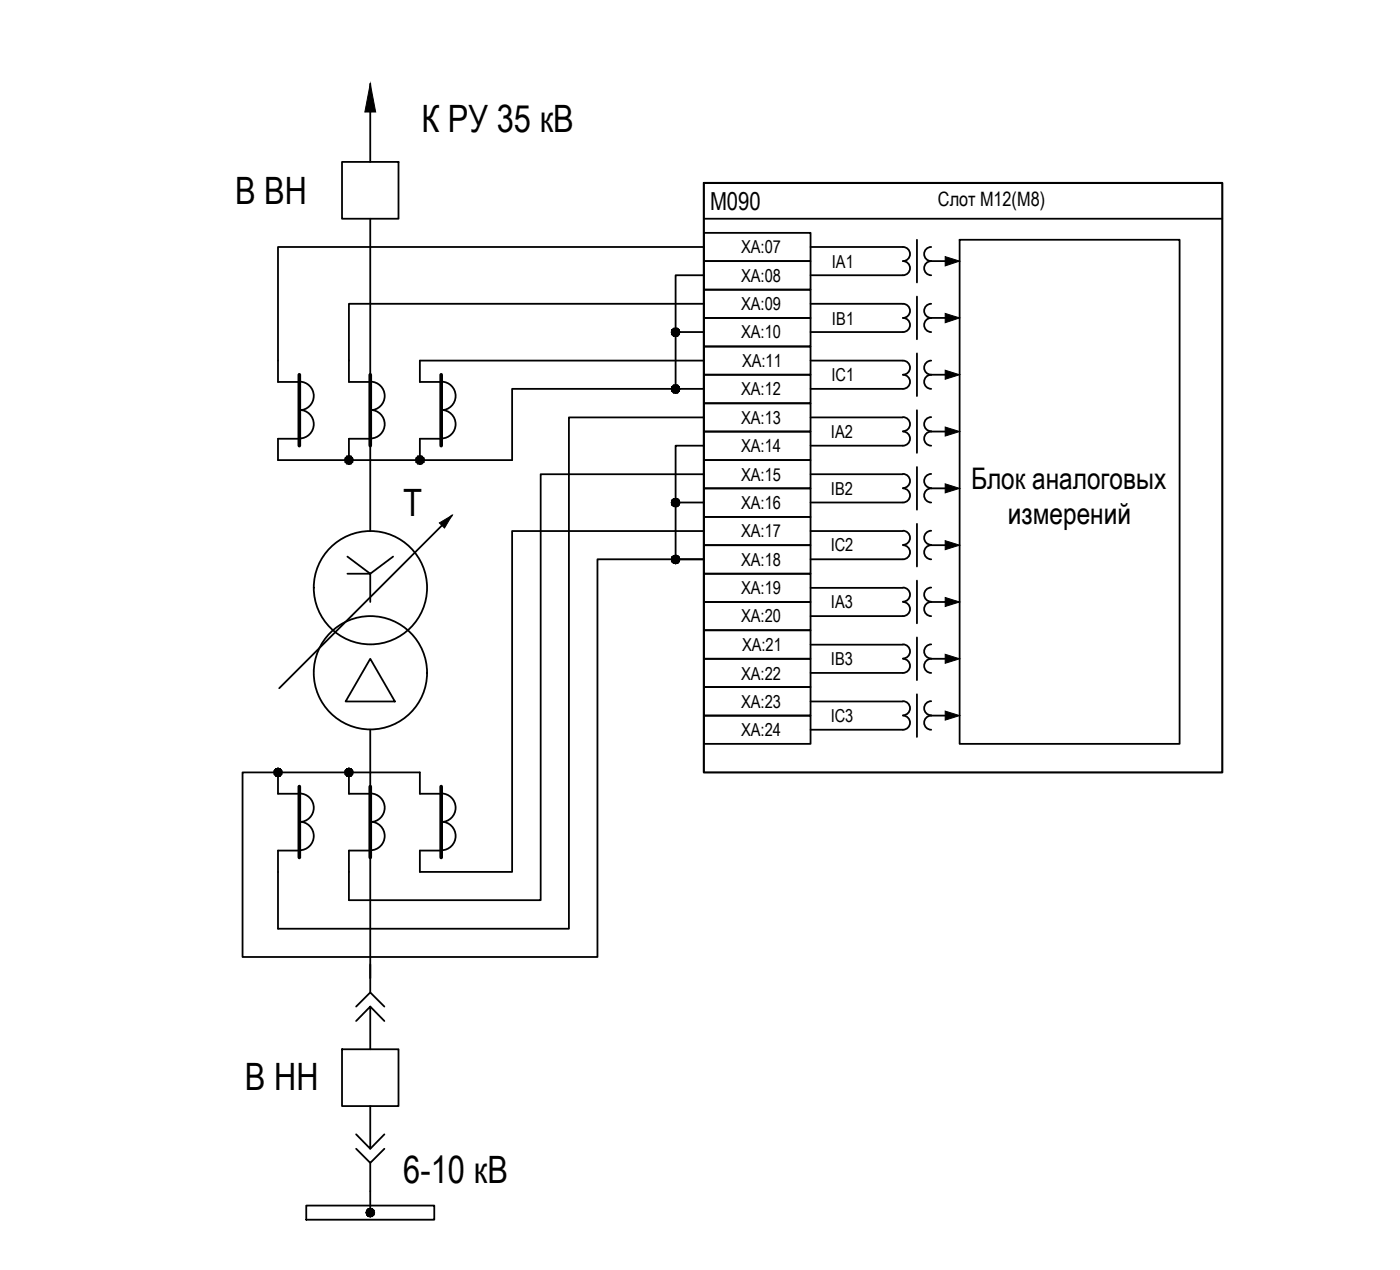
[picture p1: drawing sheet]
<svg xmlns="http://www.w3.org/2000/svg" width="197mm" height="179mm" viewBox="0 0 197 179" stroke-linecap="round" stroke-linejoin="round" font-family="sans-serif">
<!-- layer: 0 -->
<g fill="#000" stroke="#000" stroke-width=".14">
<path d="M133.1 36.1l2.1 .7-2.1 .7zM133.1 44.1l2.1 .7-2.1 .7zM133.1 52.1l2.1 .7-2.1 .6zM61.9 73.6l1.8-1-1.1 1.8zM133.1 60.1l2.1 .7-2.1 .6zM133.1 68.1l2.1 .7-2.1 .6zM133.1 76.1l2.1 .7-2.1 .6zM133.1 84.1l2.1 .7-2.1 .6zM133.1 92.1l2.1 .7-2.1 .6zM133.1 100.1l2.1 .7-2.1 .6z"/>
<path d="M94.6 46.8v.3l.6-.3zM94.6 47.1l.6-.3-.3 .5zM95.2 46.8l-.3 .5 .3 .1z"/>
<path d="M94.6 46.8v.3l.6-.3zM94.6 47.1l.6-.3-.3 .5zM95.2 46.8l-.3 .5 .3 .1z"/>
<path d="M94.6 54.8v.3l.6-.3zM94.6 55.1l.6-.3-.3 .5zM95.2 54.8l-.3 .5 .3 .1z"/>
<path d="M94.6 54.8v.3l.6-.3zM94.6 55.1l.6-.3-.3 .5zM95.2 54.8l-.3 .5 .3 .1z"/>
<path d="M94.9 46.3l.3 .5v-.6zM94.9 46.3l.3 .5-.6-.3zM94.6 46.5v.3h.6z"/>
<path d="M95.2 46.8v.6l.3-.1zM95.2 46.8l.5 .3-.2 .2zM95.2 46.8l.5 .3 .1-.3z"/>
<path d="M95.2 46.8v.6l.3-.1zM95.2 46.8l.5 .3-.2 .2zM95.2 46.8l.5 .3 .1-.3z"/>
<path d="M94.9 46.3l.3 .5v-.6zM94.6 46.5l.3-.2 .3 .5zM94.6 46.5v.3h.6z"/>
<path d="M94.9 54.3l.3 .5v-.6zM94.9 54.3l.3 .5-.6-.3zM94.6 54.5v.3h.6z"/>
<path d="M95.2 54.8v.6l.3-.1zM95.2 54.8l.5 .3-.2 .2zM95.2 54.8l.5 .3 .1-.3z"/>
<path d="M95.2 54.8v.6l.3-.1zM95.2 54.8l.5 .3-.2 .2zM95.2 54.8l.5 .3 .1-.3z"/>
<path d="M94.9 54.3l.3 .5v-.6zM94.6 54.5l.3-.2 .3 .5zM94.6 54.5v.3h.6z"/>
<path d="M95.2 46.8h.6l-.1-.3zM95.5 46.3l.2 .2-.5 .3zM95.2 46.2v.6l.3-.5z"/>
<path d="M95.2 46.8h.6l-.1-.3zM95.5 46.3l.2 .2-.5 .3zM95.2 46.2v.6l.3-.5z"/>
<path d="M95.2 54.8h.6l-.1-.3zM95.5 54.3l.2 .2-.5 .3zM95.2 54.2v.6l.3-.5z"/>
<path d="M95.2 54.8h.6l-.1-.3zM95.5 54.3l.2 .2-.5 .3zM95.2 54.2v.6l.3-.5z"/>
<path d="M48.6 64.8v.3l.5-.3zM48.6 65.1l.5-.3-.2 .5zM49.1 64.8l-.2 .5 .2 .1z"/>
<path d="M48.6 64.8v.3l.5-.3zM48.6 65.1l.5-.3-.2 .5zM49.1 64.8l-.2 .5 .2 .1z"/>
<path d="M48.9 64.3l.2 .5v-.6zM48.9 64.3l.2 .5-.5-.3zM48.6 64.5v.3h.5z"/>
<path d="M49.1 64.8v.6l.3-.1zM49.1 64.8l.6 .3-.3 .2zM49.1 64.8l.6 .3v-.3z"/>
<path d="M49.1 64.8v.6l.3-.1zM49.1 64.8l.6 .3-.3 .2zM49.1 64.8l.6 .3v-.3z"/>
<path d="M48.9 64.2l.2 .6v-.6zM48.9 64.2l.2 .6-.5-.3zM48.6 64.5v.3h.5z"/>
<path d="M49.1 64.8h.6v-.3zM49.4 64.3l.3 .2-.6 .3zM49.1 64.2v.6l.3-.5z"/>
<path d="M49.1 64.8h.6v-.3zM49.4 64.2l.3 .3-.6 .3zM49.1 64.2v.6l.3-.6z"/>
<path d="M58.5 64.8l.1 .3 .5-.3zM58.6 65.1l.5-.3-.3 .5zM59.1 64.8l-.3 .5 .3 .1z"/>
<path d="M58.5 64.8l.1 .3 .5-.3zM58.6 65.1l.5-.3-.3 .5zM59.1 64.8l-.3 .5 .3 .1z"/>
<path d="M58.8 64.3l.3 .5v-.6zM58.6 64.5l.2-.2 .3 .5zM58.6 64.5l-.1 .3h.6z"/>
<path d="M59.1 64.8v.6l.3-.1zM59.1 64.8l.6 .3-.3 .2zM59.1 64.8l.6 .3 .1-.3z"/>
<path d="M59.1 64.8v.6l.3-.1zM59.1 64.8l.6 .3-.3 .2zM59.1 64.8l.6 .3 .1-.3z"/>
<path d="M58.8 64.2l.3 .6v-.6zM58.8 64.2l.3 .6-.5-.3zM58.6 64.5l-.1 .3h.6z"/>
<path d="M59.1 64.8h.7l-.1-.3zM59.4 64.3l.3 .2-.6 .3zM59.1 64.2v.6l.3-.5z"/>
<path d="M59.1 64.8h.7l-.1-.3zM59.4 64.2l.3 .3-.6 .3zM59.1 64.2v.6l.3-.6z"/>
<path d="M94.6 70.8v.3l.6-.3zM94.6 71.1l.6-.3-.3 .5zM95.2 70.8l-.3 .5 .3 .1z"/>
<path d="M94.6 70.8v.3l.6-.3zM94.6 71.1l.6-.3-.3 .5zM95.2 70.8l-.3 .5 .3 .1z"/>
<path d="M94.6 78.8v.3l.6-.3zM94.6 79.1l.6-.3-.3 .5zM95.2 78.8l-.3 .5 .3 .1z"/>
<path d="M94.6 78.8v.3l.6-.3zM94.6 79.1l.6-.3-.3 .5zM95.2 78.8l-.3 .5 .3 .1z"/>
<path d="M94.9 70.3l.3 .5v-.6zM94.6 70.5l.3-.2 .3 .5zM94.6 70.5v.3h.6z"/>
<path d="M95.2 70.8v.6l.3-.1zM95.2 70.8l.5 .3-.2 .2zM95.2 70.8l.5 .3 .1-.3z"/>
<path d="M95.2 70.8v.6l.3-.1zM95.2 70.8l.5 .3-.2 .2zM95.2 70.8l.5 .3 .1-.3z"/>
<path d="M94.9 70.3l.3 .5v-.6zM94.6 70.5l.3-.2 .3 .5zM94.6 70.5v.3h.6z"/>
<path d="M94.9 78.3l.3 .5v-.6zM94.6 78.5l.3-.2 .3 .5zM94.6 78.5v.3h.6z"/>
<path d="M95.2 78.8v.6l.3-.1zM95.2 78.8l.5 .3-.2 .2zM95.2 78.8l.5 .3 .1-.3z"/>
<path d="M95.2 78.8v.6l.3-.1zM95.2 78.8l.5 .3-.2 .2zM95.2 78.8l.5 .3 .1-.3z"/>
<path d="M94.9 78.3l.3 .5v-.6zM94.6 78.5l.3-.2 .3 .5zM94.6 78.5v.3h.6z"/>
<path d="M95.2 70.8h.6l-.1-.3zM95.5 70.3l.2 .2-.5 .3zM95.2 70.2v.6l.3-.5z"/>
<path d="M95.2 70.8h.6l-.1-.3zM95.5 70.3l.2 .2-.5 .3zM95.2 70.2v.6l.3-.5z"/>
<path d="M95.2 78.8h.6l-.1-.3zM95.5 78.3l.2 .2-.5 .3zM95.2 78.2v.6l.3-.5z"/>
<path d="M95.2 78.8h.6l-.1-.3zM95.5 78.3l.2 .2-.5 .3zM95.2 78.2v.6l.3-.5z"/>
<path d="M38.6 108.8l.1 .3 .5-.3zM38.7 109.1l.5-.3-.3 .5zM39.2 108.8l-.3 .5 .3 .1z"/>
<path d="M38.6 108.8l.1 .3 .5-.3zM38.7 109.1l.5-.3-.3 .5zM39.2 108.8l-.3 .5 .3 .1z"/>
<path d="M38.9 108.3l.3 .5v-.6zM38.9 108.3l.3 .5-.5-.3zM38.7 108.5l-.1 .3h.6z"/>
<path d="M39.2 108.8v.6l.3-.1zM39.2 108.8l.5 .3-.2 .2zM39.2 108.8l.5 .3 .1-.3z"/>
<path d="M39.2 108.8v.6l.3-.1zM39.2 108.8l.5 .3-.2 .2zM39.2 108.8l.5 .3 .1-.3z"/>
<path d="M38.9 108.3l.3 .5v-.6zM38.9 108.3l.3 .5-.5-.3zM38.7 108.5l-.1 .3h.6z"/>
<path d="M39.2 108.8h.6l-.1-.3zM39.5 108.3l.2 .2-.5 .3zM39.2 108.2v.6l.3-.5z"/>
<path d="M39.2 108.8h.6l-.1-.3zM39.5 108.3l.2 .2-.5 .3zM39.2 108.2v.6l.3-.5z"/>
<path d="M48.6 108.8v.3l.5-.3zM48.6 109.1l.5-.3-.2 .5zM49.1 108.8l-.2 .5 .2 .1z"/>
<path d="M48.6 108.8v.3l.5-.3zM48.6 109.1l.5-.3-.2 .5zM49.1 108.8l-.2 .5 .2 .1z"/>
<path d="M48.9 108.3l.2 .5v-.6zM48.9 108.3l.2 .5-.5-.3zM48.6 108.5v.3h.5z"/>
<path d="M49.1 108.8v.6l.3-.1zM49.1 108.8l.6 .3-.3 .2zM49.1 108.8l.6 .3v-.3z"/>
<path d="M49.1 108.8v.6l.3-.1zM49.1 108.8l.6 .3-.3 .2zM49.1 108.8l.6 .3v-.3z"/>
<path d="M48.9 108.3l.2 .5v-.6zM48.9 108.3l.2 .5-.5-.3zM48.6 108.5v.3h.5z"/>
<path d="M49.1 108.8h.6v-.3zM49.4 108.3l.3 .2-.6 .3zM49.1 108.2v.6l.3-.5z"/>
<path d="M49.1 108.8h.6v-.3zM49.4 108.3l.3 .2-.6 .3zM49.1 108.2v.6l.3-.5z"/>
<path d="M51.6 170.8v.3l.6-.3zM51.6 171.1l.6-.3-.3 .5zM52.2 170.8l-.3 .5 .3 .1z"/>
<path d="M51.6 170.8v.3l.6-.3zM51.6 171.1l.6-.3-.3 .5zM52.2 170.8l-.3 .5 .3 .1z"/>
<path d="M51.9 170.3l.3 .5v-.6zM51.6 170.5l.3-.2 .3 .5zM51.6 170.5v.3h.6z"/>
<path d="M52.2 170.8v.6l.3-.1zM52.2 170.8l.5 .3-.2 .2zM52.2 170.8l.5 .3v-.3z"/>
<path d="M52.2 170.8v.6l.3-.1zM52.2 170.8l.5 .3-.2 .2zM52.2 170.8l.5 .3v-.3z"/>
<path d="M51.9 170.3l.3 .5v-.6zM51.6 170.5l.3-.2 .3 .5zM51.6 170.5v.3h.6z"/>
<path d="M52.2 170.8h.5v-.3zM52.5 170.3l.2 .2-.5 .3zM52.2 170.2v.6l.3-.5z"/>
<path d="M52.2 170.8h.5v-.3zM52.5 170.3l.2 .2-.5 .3zM52.2 170.2v.6l.3-.5z"/>
</g>
<path d="M48.2 22.8h7.9v8h-7.9zM52.2 135.8v4M48.2 147.8h7.9v8h-7.9zM50.2 143.8l2-2v6M50.2 141.8l2-2 1.9 2M52.2 155.8v6l-2-2M52.2 141.8l1.9 2M54.1 159.8l-1.9 2M43.1 169.8h18.1v2h-18.1zM50.2 161.8l2 2 1.9-2M52.2 163.8v4" fill="none" stroke="#000" stroke-width=".25"/>
<!-- layer: 0 -->
<g fill="none" stroke="#000" stroke-width=".25">
<path d="M52.2 11.8v11M52.2 30.8v44M99.1 34.8h-59.9v19h3M99.1 38.8h-3.9v16h3.9M99.1 36.8h15.1v4h-15.1zM99.1 32.8h15.1v4h-15.1zM99.1 30.8h73.1M114.2 34.8h13M114.2 38.8h13M127.2 34.8a.99 .99 0 0 1 1 1 .99 .99 0 0 1-1 1 .99 .99 0 0 1 1 1 .99 .99 0 0 1-1 1M129.2 33.8v6M131.1 36.8h3.1"/>
<path d="M131.2 34.8a.99 .99 0 0 0-1 1 .99 .99 0 0 0 1 1 .99 .99 0 0 0-1 1 .99 .99 0 0 0 1 1M135.2 33.8h31v71h-31zM42.2 57.7a2.01 2.01 0 0 1 2 2 2.01 2.01 0 0 1-2 2.1M42.2 53.7a2.01 2.01 0 0 1 2 2.1 2.01 2.01 0 0 1-2 2M52.2 53.7a2.01 2.01 0 0 1 2 2.1 2.01 2.01 0 0 1-2 2M52.2 57.7a2.01 2.01 0 0 1 2 2 2.01 2.01 0 0 1-2 2.1M62.2 53.7a2.01 2.01 0 0 1 2 2.1 2.01 2.01 0 0 1-2 2M62.2 57.7a2.01 2.01 0 0 1 2 2 2.01 2.01 0 0 1-2 2.1M95.2 54.8h-23.1v10h-32.9v-3h3M95.2 46.8h3.9M99.1 42.8h-50v11h3.1M99.1 58.8h-19v72h-40.9v-11h3"/>
<path d="M99.1 44.8h15.1v4h-15.1zM99.1 40.8h15.1v4h-15.1zM99.1 52.8h15.1v4h-15.1zM99.1 48.8h15.1v4h-15.1zM99.1 56.8h15.1v4h-15.1zM99.1 50.8h-40v3h3M114.2 50.8h13M114.2 46.8h13M114.2 42.8h13M114.2 54.8h13M114.2 58.8h13M127.2 42.8a.99 .99 0 0 1 1 1 .99 .99 0 0 1-1 1 .99 .99 0 0 1 1 1 .99 .99 0 0 1-1 1"/>
<path d="M127.2 50.8a.99 .99 0 0 1 1 1 .99 .99 0 0 1-1 1 .99 .99 0 0 1 1 1 .99 .99 0 0 1-1 1M127.2 58.7a.99 .99 0 0 1 1 1 .99 .99 0 0 1-1 1M129.2 41.8v6M129.2 49.8v6M129.2 57.8v6M131.1 44.8h3.1M131.1 52.8h3.1M131.2 42.8a.99 .99 0 0 0-1 1 .99 .99 0 0 0 1 1 .99 .99 0 0 0-1 1 .99 .99 0 0 0 1 1M131.2 50.8a.99 .99 0 0 0-1 1 .99 .99 0 0 0 1 1 .99 .99 0 0 0-1 1 .99 .99 0 0 0 1 1M131.2 58.7a.99 .99 0 0 0-1 1 .99 .99 0 0 0 1 1M48.9 78.4l3.3 2.4 3.2-2.4M52.2 61.8h-3.1v3"/>
<path d="M62.1 61.8h-3v3M63.7 72.6l-24.4 24.3M95.2 70.8h3.9M99.1 62.8h-3.9v16h3.9h-14.9v56h-50v-26h24.9v3h3M99.1 66.8h-22.9v60h-27.1v-7h3.1M99.1 74.8h-27v48h-13v-3h3M99.1 60.8h15.1v4h-15.1zM99.1 68.8h15.1v4h-15.1zM99.1 64.8h15.1v4h-15.1zM99.1 76.8h15.1v4h-15.1zM99.1 72.8h15.1v4h-15.1zM114.2 70.8h13"/>
<path d="M114.2 62.8h13M114.2 66.8h13M114.2 74.8h13M114.2 78.8h13M127.2 60.8a.99 .99 0 0 1 1 1 .99 .99 0 0 1-1 1M127.2 66.7a.99 .99 0 0 1 1 1 .99 .99 0 0 1-1 1M127.2 68.8a.99 .99 0 0 1 1 1 .99 .99 0 0 1-1 1M127.2 74.7a.99 .99 0 0 1 1 1 .99 .99 0 0 1-1 1M127.2 76.8a.99 .99 0 0 1 1 1 .99 .99 0 0 1-1 1M129.2 65.8v6M129.2 73.8v6M131.1 60.8h3.1"/>
<path d="M131.1 68.8h3.1M131.1 76.8h3.1M131.2 60.8a.99 .99 0 0 0-1 1 .99 .99 0 0 0 1 1M131.2 68.8a.99 .99 0 0 0-1 1 .99 .99 0 0 0 1 1M131.2 66.7a.99 .99 0 0 0-1 1 .99 .99 0 0 0 1 1M131.2 76.8a.99 .99 0 0 0-1 1 .99 .99 0 0 0 1 1M131.2 74.7a.99 .99 0 0 0-1 1 .99 .99 0 0 0 1 1M48.9 80.8h3.3v4M52.2 92.8l3.4 6h-6.9zM99.1 84.8h15.1v4h-15.1zM99.1 80.8h15.1v4h-15.1zM99.1 92.8h15.1v4h-15.1z"/>
<path d="M99.1 88.8h15.1v4h-15.1zM99.1 96.8h15.1v4h-15.1zM114.2 82.8h13M114.2 86.8h13M114.2 90.8h13M114.2 94.8h13M114.2 98.8h13M127.2 82.7a.99 .99 0 0 1 1 1 .99 .99 0 0 1-1 1M127.2 84.8a.99 .99 0 0 1 1 1 .99 .99 0 0 1-1 1M127.2 90.7a.99 .99 0 0 1 1 1 .99 .99 0 0 1-1 1M127.2 92.8a.99 .99 0 0 1 1 1 .99 .99 0 0 1-1 1M127.2 98.7a.99 .99 0 0 1 1 1 .99 .99 0 0 1-1 1"/>
<path d="M129.2 81.8v6M129.2 89.8v6M129.2 97.8v6M131.1 84.8h3.1M131.1 92.8h3.1M131.2 84.8a.99 .99 0 0 0-1 1 .99 .99 0 0 0 1 1M131.2 82.7a.99 .99 0 0 0-1 1 .99 .99 0 0 0 1 1M131.2 92.8a.99 .99 0 0 0-1 1 .99 .99 0 0 0 1 1M131.2 90.7a.99 .99 0 0 0-1 1 .99 .99 0 0 0 1 1M131.2 98.7a.99 .99 0 0 0-1 1 .99 .99 0 0 0 1 1M39.2 108.8v3h3M42.2 115.7a2.01 2.01 0 0 1 2 2 2.01 2.01 0 0 1-2 2"/>
<path d="M42.2 111.7a2.01 2.01 0 0 1 2 2.1 2.01 2.01 0 0 1-2 2M49.1 108.8v3h3.1M52.2 102.8v35M52.2 111.7a2.01 2.01 0 0 1 2 2.1 2.01 2.01 0 0 1-2 2M52.2 115.7a2.01 2.01 0 0 1 2 2 2.01 2.01 0 0 1-2 2M62.2 111.7a2.01 2.01 0 0 1 2 2.1 2.01 2.01 0 0 1-2 2M62.2 115.7a2.01 2.01 0 0 1 2 2 2.01 2.01 0 0 1-2 2M99.1 100.8h15.1v4h-15.1zM114.2 102.8h13M127.2 100.8a.99 .99 0 0 1 1 1 .99 .99 0 0 1-1 1M131.1 100.8h3.1M131.2 100.8a.99 .99 0 0 0-1 1 .99 .99 0 0 0 1 1"/>
<path d="M52.2 167.8v3"/>
<circle cx="52.2" cy="94.7" r="8"/>
<circle cx="52.2" cy="82.8" r="8"/>
</g>
<path d="M42.2 52.8v10M52.2 52.8v10M62.1 52.8v10M42.2 110.8v10M52.2 110.8v10M62.1 110.8v10" fill="none" stroke="#000" stroke-width=".51"/>
<path d="M52.2 11.8l.7 4h-1.5z" fill="#000" stroke="#000" stroke-width=".14"/>
<path d="M99.1 25.8h73.1v83h-73.1z" fill="none" stroke="#000" stroke-width=".3"/>
<g font-size="5.3">
<text x="59.4" y="18.7">К РУ 35 кВ</text>
<text x="33.1" y="28.7">В ВН</text>
<text x="56.8" y="72.7">Т</text>
<text x="34.5" y="153.4">В НН</text>
<text x="56.8" y="166.7">6-10 кВ</text>
</g>
<g font-size="4.2">
<text x="136.8" y="68.9">Блок аналоговых</text>
<text x="142" y="73.9">измерений</text>
</g>
<text font-size="3.5" x="100" y="29.5">М090</text>
<text font-size="2.8" x="132.1" y="29">Слот М12(М8)</text>
<g font-size="2.5">
<text x="104.4" y="35.7">XA:07</text>
<text x="104.4" y="39.7">XA:08</text>
<text x="117.2" y="37.7">IA1</text>
<text x="104.4" y="43.7">XA:09</text>
<text x="104.4" y="47.7">XA:10</text>
<text x="117.2" y="45.7">IВ1</text>
<text x="104.5" y="51.7">XA:11</text>
<text x="117.1" y="53.7">IC1</text>
<text x="104.4" y="55.7">XA:12</text>
<text x="104.4" y="59.7">XA:13</text>
<text x="104.4" y="63.7">XA:14</text>
<text x="117.1" y="61.7">IA2</text>
<text x="104.4" y="67.7">XA:15</text>
<text x="104.4" y="71.7">XA:16</text>
<text x="117.1" y="69.7">IВ2</text>
<text x="104.4" y="75.7">XA:17</text>
<text x="117" y="77.7">IC2</text>
<text x="104.4" y="79.7">XA:18</text>
<text x="104.4" y="83.7">XA:19</text>
<text x="104.4" y="87.7">XA:20</text>
<text x="117.1" y="85.7">IA3</text>
<text x="104.4" y="95.7">XA:22</text>
<text x="104.5" y="91.7">XA:21</text>
<text x="117.1" y="93.7">IВ3</text>
<text x="104.4" y="99.7">XA:23</text>
<text x="117" y="101.7">IC3</text>
<text x="104.4" y="103.7">XA:24</text>
</g>
</svg>
